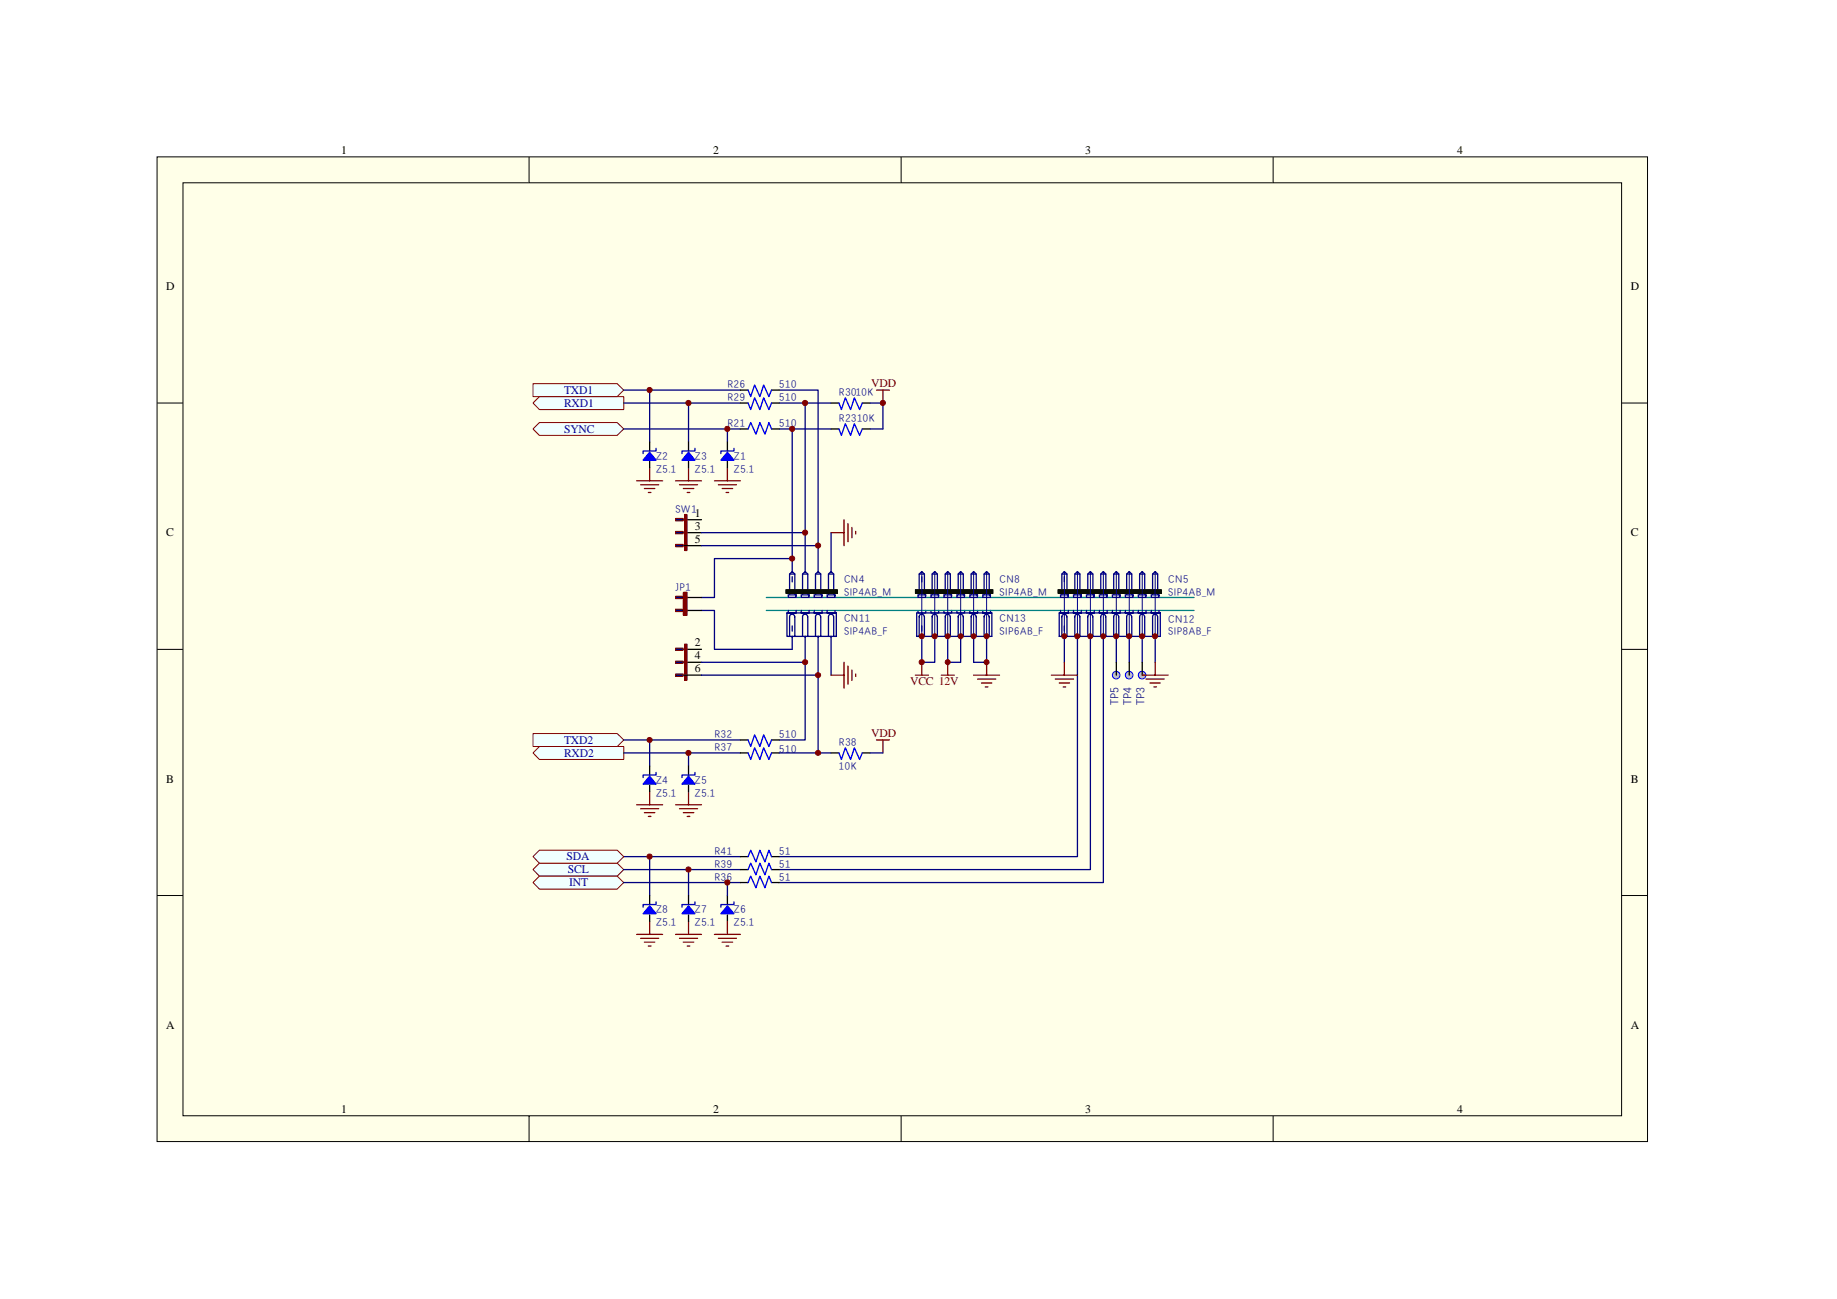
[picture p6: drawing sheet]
<svg xmlns="http://www.w3.org/2000/svg" width="297mm" height="210mm" viewBox="0 0 297 210" stroke-linecap="round" stroke-linejoin="round" font-family="sans-serif">
<path d="M25.4 25.4h241v159.1h-241z" fill="#ffffe8"/>
<g fill="none" stroke="#000" stroke-width=".16">
<path d="M25.4 25.4h241v159.1h-241zM29.6 29.5h232.6v150.9h-232.6zM85.6 25.4v4.1M145.7 25.4v4.1M205.9 25.4v4.1M25.4 65.2h4.2M262.2 65.2h4.2M25.4 105h4.2M262.2 105h4.2M25.4 144.8h4.2M262.2 144.8h4.2M85.6 180.4v4.2"/>
<path d="M145.7 180.4v4.2M205.9 180.4v4.2"/>
</g>
<g fill="none" stroke="#000" stroke-width=".21">
<path d="M128.1 92.4h.1M130.2 92.4h.1M132.3 92.4h.1M134.4 92.4h.1M128.1 102.9h.1M130.2 102.9h.1M132.3 102.9h.1M134.4 102.9h.1M149.1 102.9h.1M151.1 102.9h.1M153.2 102.9h.1M155.3 102.9h.1"/>
<path d="M157.4 102.9h.1M159.5 102.9h.1"/>
</g>
<g fill="none" stroke="#000080" stroke-width=".21">
<path d="M127.3 99.1h7.9v3.8h-7.9zM127.5 98.7v.4h1.2v-.4M127.7 99.7a.41 .41 0 0 1 .4-.4 .41 .41 0 0 1 .4 .4M127.7 96.2v-3.4l.4-.4 .4 .4v3.4M127.7 99.7v3.2M128.5 99.7v3.2M129.6 98.7v.4h1.2v-.4M129.8 99.7a.41 .41 0 0 1 .4-.4 .41 .41 0 0 1 .4 .4M129.8 96.2v-3.4l.4-.4 .4 .4v3.4M129.8 99.7v3.2M130.6 99.7v3.2M131.7 98.7v.4h1.2v-.4"/>
<path d="M131.9 99.7a.41 .41 0 0 1 .4-.4 .41 .41 0 0 1 .4 .4M131.9 96.2v-3.4l.4-.4 .4 .4v3.4M131.9 99.7v3.2M132.7 99.7v3.2M133.7 98.7v.4h1.3v-.4M134 99.7a.41 .41 0 0 1 .4-.4 .41 .41 0 0 1 .4 .4M134 96.2v-3.4l.4-.4 .4 .4v3.4M134 99.7v3.2M134.8 99.7v3.2M148.2 99.1h12.2v3.8h-12.2zM148.4 98.7v.4h1.3v-.4M148.6 99.7a.41 .41 0 0 1 .4-.4 .41 .41 0 0 1 .5 .4"/>
<path d="M148.6 99.7v3.2M149.5 99.7v3.2M150.5 98.7v.4h1.3v-.4M150.7 99.7a.41 .41 0 0 1 .4-.4 .41 .41 0 0 1 .5 .4M150.7 99.7v3.2M151.6 99.7v3.2M152.6 98.7v.4h1.3v-.4M152.8 99.7a.4 .4 0 0 1 .4-.4 .4 .4 0 0 1 .4 .4M152.8 99.7v3.2M153.7 99.7v3.2M154.7 98.7v.4h1.3v-.4M154.9 99.7a.4 .4 0 0 1 .4-.4 .4 .4 0 0 1 .4 .4"/>
<path d="M154.9 99.7v3.2M155.8 99.7v3.2M156.8 98.7v.4h1.3v-.4M157 99.7a.4 .4 0 0 1 .4-.4 .4 .4 0 0 1 .4 .4M157 99.7v3.2M157.9 99.7v3.2M158.9 98.7v.4h1.3v-.4M159.1 99.7a.4 .4 0 0 1 .4-.4 .4 .4 0 0 1 .4 .4M159.1 99.7v3.2M160 99.7v3.2M128.1 101.2v.8M149.1 101.2v.8"/>
<path d="M172.1 102.9v4.2"/>
</g>
<path d="M123.9 96.6h69.2M123.9 98.7h69.2" fill="none" stroke="#008080" stroke-width=".21"/>
<path d="M127.1 95.3h8.3v.6h-8.3z" fill="#080d02"/>
<path d="M127.1 95.3h8.3v.6h-8.3z" fill="none" stroke="#080d02" stroke-width=".16"/>
<path d="M127.7 92.8h.8M128.1 93.2v.9M129.8 92.8h.8M131.9 92.8h.8M134 92.8h.8" fill="none" stroke="#000080" stroke-width=".21"/>
<g fill="#fff" stroke="#000080" stroke-width=".21">
<path d="M129.6 96.2v.4h1.2v-.4z" fill-rule="evenodd"/>
<path d="M127.5 96.2v.4h1.2v-.4z" fill-rule="evenodd"/>
<path d="M131.7 96.2v.4h1.2v-.4z" fill-rule="evenodd"/>
<path d="M133.7 96.2v.4h1.3v-.4z" fill-rule="evenodd"/>
</g>
<path d="M148 109.1h2.1M149.1 107.1v2M152.2 109.1h2.1M153.2 107.1v2M157.4 109.1h4.2M158.1 109.8h2.9M158.7 110.4h1.7M159.3 111h.4M159.5 107.1v2" fill="none" stroke="#800000" stroke-width=".21"/>
<g fill="none" stroke="#000080" stroke-width=".21">
<path d="M171.3 99.1h16.3v3.8h-16.3zM171.5 98.7v.4h1.2v-.4M171.7 99.7a.4 .4 0 0 1 .4-.4 .4 .4 0 0 1 .4 .4M171.7 99.7v3.2M172.5 99.7v3.2M173.6 98.7v.4h1.2v-.4M173.8 99.7a.4 .4 0 0 1 .4-.4 .4 .4 0 0 1 .4 .4M173.8 99.7v3.2M174.6 99.7v3.2M175.7 98.7v.4h1.2v-.4M175.9 99.7a.4 .4 0 0 1 .4-.4 .4 .4 0 0 1 .4 .4M175.9 99.7v3.2"/>
<path d="M176.7 99.7v3.2M177.8 98.7v.4h1.2v-.4M178 99.7a.4 .4 0 0 1 .4-.4 .4 .4 0 0 1 .4 .4M178 99.7v3.2M178.8 99.7v3.2M179.9 98.7v.4h1.2v-.4M180.1 99.7a.4 .4 0 0 1 .4-.4 .4 .4 0 0 1 .4 .4M180.1 99.7v3.2M180.9 99.7v3.2M182 98.7v.4h1.2v-.4M182.2 99.7a.4 .4 0 0 1 .4-.4 .4 .4 0 0 1 .4 .4M182.2 99.7v3.2"/>
<path d="M183 99.7v3.2M184.1 98.7v.4h1.2v-.4M184.3 99.7a.4 .4 0 0 1 .4-.4 .4 .4 0 0 1 .4 .4M184.3 99.7v3.2M185.1 99.7v3.2M186.2 98.7v.4h1.2v-.4M186.4 99.7a.4 .4 0 0 1 .4-.4 .4 .4 0 0 1 .4 .4M186.4 99.7v3.2M187.2 99.7v3.2M149.1 102.9v4.2h2v-4.2M153.2 102.9v4.2h2.1v-4.2M157.4 102.9v4.2h2.1v-4.2"/>
<path d="M172.1 101.2v.8M180.5 102.9v4.2M182.6 102.9v4.2M184.7 102.9v4.2M186.8 102.9v4.2"/>
</g>
<path d="M172.1 102.9h.1M174.2 102.9h.1M176.3 102.9h.1M178.4 102.9h.1M180.5 102.9h.1M182.6 102.9h.1M184.7 102.9h.1M186.8 102.9h.1" fill="none" stroke="#000" stroke-width=".21"/>
<circle cx="184.7" cy="109.1" r=".62" fill="#c0c0c0" stroke="#00f" stroke-width=".16"/>
<path d="M184.7 107.1v2" fill="none" stroke="#000" stroke-width=".21"/>
<circle cx="182.6" cy="109.1" r=".62" fill="#c0c0c0" stroke="#00f" stroke-width=".16"/>
<path d="M182.6 107.1v2" fill="none" stroke="#000" stroke-width=".21"/>
<circle cx="180.5" cy="109.1" r=".62" fill="#c0c0c0" stroke="#00f" stroke-width=".16"/>
<path d="M109.2 84h4.2M109.2 86.1h4.2M180.5 107.1v2" fill="none" stroke="#000" stroke-width=".21"/>
<path d="M126 69.3h2.1v23.1M130.2 86.1v6.3M132.3 88.2v4.2M134.4 86.1v6.3M128.1 102.9v2.1M130.2 102.9v4.2M132.3 102.9v6.2M134.4 102.9v6.2" fill="none" stroke="#000080" stroke-width=".21"/>
<path d="M110.9 83.2v5.8" fill="none" stroke="#800000" stroke-width=".38"/>
<path d="M110.7 83.2h.4v5.8h-.4z" fill="none" stroke="#800000" stroke-width=".16"/>
<path d="M109.3 83.8h1.2v.4h-1.2z" fill="#000080"/>
<path d="M109.2 83.8h1.3v.4h-1.3z" fill="none" stroke="#800000" stroke-width=".16"/>
<path d="M109.3 85.9h1.2v.4h-1.2z" fill="#000080"/>
<path d="M109.2 85.9h1.3v.4h-1.3z" fill="none" stroke="#800000" stroke-width=".16"/>
<path d="M109.2 88.2h4.2" fill="none" stroke="#000" stroke-width=".21"/>
<path d="M109.3 88h1.2v.4h-1.2z" fill="#000080"/>
<path d="M109.2 88h1.3v.4h-1.3zM110.7 104.1h.4v5.9h-.4z" fill="none" stroke="#800000" stroke-width=".16"/>
<path d="M109.2 105h4.2M109.2 107.1h4.2" fill="none" stroke="#000" stroke-width=".21"/>
<path d="M110.9 104.1v5.9" fill="none" stroke="#800000" stroke-width=".38"/>
<path d="M109.3 104.8h1.2v.3h-1.2z" fill="#000080"/>
<path d="M109.2 104.8h1.3v.3h-1.3z" fill="none" stroke="#800000" stroke-width=".16"/>
<path d="M109.3 106.9h1.2v.3h-1.2z" fill="#000080"/>
<path d="M109.2 106.8h1.3v.4h-1.3z" fill="none" stroke="#800000" stroke-width=".16"/>
<path d="M109.2 109.1h4.2" fill="none" stroke="#000" stroke-width=".21"/>
<path d="M109.3 109h1.2v.3h-1.2z" fill="#000080"/>
<path d="M109.2 108.9h1.3v.4h-1.3z" fill="none" stroke="#800000" stroke-width=".16"/>
<path d="M113.4 98.7h2.1v6.3h12.6M128.1 90.3h-12.6v6.3h-2.1" fill="none" stroke="#000080" stroke-width=".21"/>
<path d="M109.2 96.6h4.2M109.2 98.7h4.2" fill="none" stroke="#000" stroke-width=".21"/>
<path d="M110.5 95.8h.6v3.7h-.6z" fill="#800000"/>
<path d="M110.5 95.7h.6v3.8h-.6z" fill="none" stroke="#800000" stroke-width=".16"/>
<path d="M109.3 96.4h1.2v.4h-1.2z" fill="#000080"/>
<path d="M109.2 96.4h1.3v.4h-1.3z" fill="none" stroke="#800000" stroke-width=".16"/>
<path d="M109.3 98.5h1.2v.4h-1.2z" fill="#000080"/>
<path d="M109.2 98.5h1.3v.4h-1.3z" fill="none" stroke="#800000" stroke-width=".16"/>
<path d="M113.4 86.1h16.8M113.4 88.2h18.9M113.4 109.1h18.9M113.4 107.1h16.8" fill="none" stroke="#000080" stroke-width=".21"/>
<g fill="#f0ffff" stroke="#800000" stroke-width=".16">
<path d="M86.2 121.7l1-1h13.7v2.1h-13.7z" fill-rule="evenodd"/>
<path d="M86.2 118.6h13.6l1.1 1-1.1 1.1h-13.6z" fill-rule="evenodd"/>
</g>
<path d="M100.9 119.6h18.8M100.9 121.7h18.8" fill="none" stroke="#000080" stroke-width=".21"/>
<g fill="#f0ffff" stroke="#800000" stroke-width=".16">
<path d="M86.2 65.2l1-1.1h13.7v2.1h-13.7z" fill-rule="evenodd"/>
<path d="M86.2 62h13.6l1.1 1.1-1.1 1h-13.6z" fill-rule="evenodd"/>
</g>
<path d="M100.9 63.1h18.8M100.9 65.2h18.8M126 65.2h4.2v20.9M126 63.1h6.3v25.1M130.2 107.1v12.5h-4.2M132.3 109.1v12.6" fill="none" stroke="#000080" stroke-width=".21"/>
<path d="M86.2 69.3l1-1h12.6l1.1 1-1.1 1.1h-12.6z" fill-rule="evenodd" fill="#f0ffff" stroke="#800000" stroke-width=".16"/>
<path d="M100.9 69.3h18.8" fill="none" stroke="#000080" stroke-width=".21"/>
<path d="M86.2 140.6l1-1.1h12.6l1.1 1.1-1.1 1h-12.6z" fill-rule="evenodd" fill="#f0ffff" stroke="#800000" stroke-width=".16"/>
<path d="M100.9 138.5h18.8" fill="none" stroke="#000080" stroke-width=".21"/>
<path d="M86.2 138.5l1-1.1h12.6l1.1 1.1-1.1 1h-12.6z" fill-rule="evenodd" fill="#f0ffff" stroke="#800000" stroke-width=".16"/>
<path d="M100.9 140.6h18.8" fill="none" stroke="#000080" stroke-width=".21"/>
<path d="M86.2 142.7l1-1.1h12.6l1.1 1.1-1.1 1h-12.6z" fill-rule="evenodd" fill="#f0ffff" stroke="#800000" stroke-width=".16"/>
<path d="M148.6 96.2v-3.4l.5-.4 .4 .4v3.4M150.7 96.2v-3.4l.4-.4 .5 .4v3.4M152.8 96.2v-3.4l.4-.4 .5 .4v3.4M154.9 96.2v-3.4l.4-.4 .5 .4v3.4M174.2 102.9v35.6h-48.2M176.3 102.9v37.7h-50.3M178.4 102.9v39.8h-52.4M100.9 142.7h18.8" fill="none" stroke="#000080" stroke-width=".21"/>
<g fill="none" stroke="#800000" stroke-width=".21">
<path d="M134.4 86.1h2.1M136.5 84v4.2M137.1 84.6v3M137.7 85.3v1.6M138.4 85.9v.4M134.4 109.1h2.1M136.5 107.1v4.1M137.1 107.7v2.9M137.7 108.3v1.7M138.4 108.9v.4M170 109.1h4.2M170.6 109.8h3"/>
<path d="M171.3 110.4h1.6M171.9 111h.4M172.1 107.1v2M184.7 109.1h4.2M185.3 109.8h3M185.9 110.4h1.7M186.6 111h.4M186.8 107.1v2"/>
</g>
<path d="M149.1 92.4h.1M151.1 92.4h.1M153.2 92.4h.1M155.3 92.4h.1" fill="none" stroke="#000" stroke-width=".21"/>
<path d="M148 95.3h8.4v.6h-8.4z" fill="#080d02"/>
<path d="M148 95.3h8.4v.6h-8.4z" fill="none" stroke="#080d02" stroke-width=".16"/>
<path d="M148.6 92.8h.9M149.1 93.2v.9M150.7 92.8h.9M152.8 92.8h.9M154.9 92.8h.9" fill="none" stroke="#000080" stroke-width=".21"/>
<g fill="#fff" stroke="#000080" stroke-width=".21">
<path d="M150.5 96.2v.4h1.3v-.4z" fill-rule="evenodd"/>
<path d="M148.4 96.2v.4h1.3v-.4z" fill-rule="evenodd"/>
<path d="M152.6 96.2v.4h1.3v-.4z" fill-rule="evenodd"/>
<path d="M154.7 96.2v.4h1.3v-.4z" fill-rule="evenodd"/>
</g>
<path d="M157.4 92.4h.1M159.5 92.4h.1" fill="none" stroke="#000" stroke-width=".21"/>
<path d="M157 96.2v-3.4l.4-.4 .5 .4v3.4M159.1 96.2v-3.4l.4-.4 .5 .4v3.4" fill="none" stroke="#000080" stroke-width=".21"/>
<path d="M156.4 95.3h4.2v.6h-4.2z" fill="#080d02"/>
<path d="M156.4 95.3h4.2v.6h-4.2z" fill="none" stroke="#080d02" stroke-width=".16"/>
<path d="M157 92.8h.9M159.1 92.8h.9" fill="none" stroke="#000080" stroke-width=".21"/>
<g fill="#fff" stroke="#000080" stroke-width=".21">
<path d="M158.9 96.2v.4h1.2v-.4z" fill-rule="evenodd"/>
<path d="M156.8 96.2v.4h1.2v-.4z" fill-rule="evenodd"/>
</g>
<path d="M172.1 92.4h.1M174.2 92.4h.1M176.3 92.4h.1M178.4 92.4h.1" fill="none" stroke="#000" stroke-width=".21"/>
<path d="M171.7 96.2v-3.4l.4-.4 .4 .4v3.4M173.8 96.2v-3.4l.4-.4 .4 .4v3.4M175.9 96.2v-3.4l.4-.4 .4 .4v3.4M178 96.2v-3.4l.4-.4 .4 .4v3.4" fill="none" stroke="#000080" stroke-width=".21"/>
<path d="M171.1 95.3h8.3v.6h-8.3z" fill="#080d02"/>
<path d="M171.1 95.3h8.3v.6h-8.3z" fill="none" stroke="#080d02" stroke-width=".16"/>
<path d="M171.7 92.8h.8M172.1 93.2v.9M173.8 92.8h.8M175.9 92.8h.8M178 92.8h.8" fill="none" stroke="#000080" stroke-width=".21"/>
<g fill="#fff" stroke="#000080" stroke-width=".21">
<path d="M173.6 96.2v.4h1.2v-.4z" fill-rule="evenodd"/>
<path d="M171.5 96.2v.4h1.2v-.4z" fill-rule="evenodd"/>
<path d="M175.7 96.2v.4h1.2v-.4z" fill-rule="evenodd"/>
<path d="M177.8 96.2v.4h1.2v-.4z" fill-rule="evenodd"/>
</g>
<path d="M180.5 92.4h.1M182.6 92.4h.1M184.7 92.4h.1M186.8 92.4h.1" fill="none" stroke="#000" stroke-width=".21"/>
<path d="M180.1 96.2v-3.4l.4-.4 .4 .4v3.4M182.2 96.2v-3.4l.4-.4 .4 .4v3.4M184.3 96.2v-3.4l.4-.4 .4 .4v3.4M186.4 96.2v-3.4l.4-.4 .4 .4v3.4" fill="none" stroke="#000080" stroke-width=".21"/>
<path d="M179.5 95.3h8.3v.6h-8.3z" fill="#080d02"/>
<path d="M179.4 95.3h8.4v.6h-8.4z" fill="none" stroke="#080d02" stroke-width=".16"/>
<path d="M180.1 92.8h.8M182.2 92.8h.8M184.3 92.8h.8M186.4 92.8h.8" fill="none" stroke="#000080" stroke-width=".21"/>
<g fill="#fff" stroke="#000080" stroke-width=".21">
<path d="M182 96.2v.4h1.2v-.4z" fill-rule="evenodd"/>
<path d="M179.9 96.2v.4h1.2v-.4z" fill-rule="evenodd"/>
<path d="M184.1 96.2v.4h1.2v-.4z" fill-rule="evenodd"/>
<path d="M186.2 96.2v.4h1.2v-.4z" fill-rule="evenodd"/>
</g>
<g fill="none" stroke="#000080" stroke-width=".16">
<path d="M149.1 92.4v10.5M151.1 92.4v10.5M153.2 92.4v10.5M155.3 92.4v10.5M157.4 92.4v10.5M159.5 92.4v10.5M172.1 92.4v10.5M174.2 92.4v10.5M176.3 92.4v10.5M178.4 92.4v10.5M180.5 92.4v10.5M182.6 92.4v10.5"/>
<path d="M184.7 92.4v10.5M186.8 92.4v10.5"/>
</g>
<g fill="none" stroke="#000" stroke-width=".21">
<path d="M105 71.4v1.5M105 74.6v1M111.3 71.4v1.5M111.3 74.6v1M117.6 71.4v1.5M117.6 74.6v1M119.7 69.3h1.3M119.7 65.2h1.3M119.7 63.1h1.3M124.8 69.3h1.2M124.8 65.2h1.2M124.8 63.1h1.2"/>
<path d="M134.4 69.3h1.3M134.4 65.2h1.3M139.4 69.3h1.3M139.4 65.2h1.3M119.7 119.6h1.3M124.8 119.6h1.2M105 123.8v1.5M105 127v1M111.3 123.8v1.5M111.3 127v1M119.7 121.7h1.3M119.7 138.5h1.3"/>
<path d="M124.8 121.7h1.2M124.8 138.5h1.2M134.4 121.7h1.3M139.4 121.7h1.3M105 144.8v1.4M105 147.9v1M111.3 144.8v1.4M111.3 147.9v1M117.6 144.8v1.4M117.6 147.9v1M119.7 140.6h1.3M119.7 142.7h1.3"/>
<path d="M124.8 140.6h1.2M124.8 142.7h1.2"/>
</g>
<path d="M121 69.3l.4-1 .8 1.9 .7-1.9 .8 1.9 .6-1.9 .5 1M121 65.2l.4 1 .6-1.9 .9 1.9 .6-1.9 .8 1.9 .5-1M121 63.1l.4 1 .6-1.9 .9 1.9 .6-1.9 .8 1.9 .5-1M135.7 69.3l.4 1.1 .6-1.9 .8 1.9 .7-1.9 .8 1.9 .4-1.1M135.7 65.2l.4 1 .6-1.9 .8 1.9 .7-1.9 .8 1.9 .4-1M121 119.6l.4 1.1 .6-1.9 .9 1.9 .6-1.9 .8 1.9 .5-1.1M121 121.7l.4 1.1 .6-1.9 .9 1.9 .6-1.9 .8 1.9 .5-1.1M121 138.5l.4-1.1 .8 1.9 .7-1.9 .8 1.9 .6-1.9 .5 1.1M135.7 121.7l.4 1.1 .6-1.9 .8 1.9 .7-1.9 .8 1.9 .4-1.1M121 140.6l.4-1.1 .8 1.9 .7-1.9 .8 1.9 .6-1.9 .5 1.1M121 142.7l.4-1.1 .8 1.9 .7-1.9 .8 1.9 .6-1.9 .5 1.1" fill="none" stroke="#00f" stroke-width=".21"/>
<g fill="none" stroke="#800000" stroke-width=".21">
<path d="M103 77.7h4.1M103.6 78.4h2.9M104.2 79h1.7M104.8 79.6h.5M105 75.6v2.1M109.2 77.7h4.2M109.9 78.4h2.9M110.5 79h1.7M111.1 79.6h.4M111.3 75.6v2.1M115.5 77.7h4.2M116.2 78.4h2.9"/>
<path d="M116.8 79h1.7M117.4 79.6h.4M117.6 75.6v2.1M141.7 63.1h2.1M142.8 63.1v2.1M141.7 119.6h2.1M142.8 119.6v2.1M103 130.1h4.1M103.6 130.7h2.9M104.2 131.4h1.7M104.8 132h.5M105 128v2.1"/>
<path d="M109.2 130.1h4.2M109.9 130.7h2.9M110.5 131.4h1.7M111.1 132h.4M111.3 128v2.1M103 151h4.1M103.6 151.7h2.9M104.2 152.3h1.7M104.8 152.9h.5M105 148.9v2.1M109.2 151h4.2M109.9 151.7h2.9"/>
<path d="M110.5 152.3h1.7M111.1 152.9h.4M111.3 148.9v2.1M115.5 151h4.2M116.2 151.7h2.9M116.8 152.3h1.7M117.4 152.9h.4M117.6 148.9v2.1"/>
</g>
<g fill="none" stroke="#000080" stroke-width=".21">
<path d="M105 63.1v8.3M111.3 65.2v6.2M117.6 69.3v2.1M128.1 69.3h6.3M130.2 65.2h4.2M140.7 65.2h2.1v4.1h-2.1M105 119.6v4.2M105 138.5v6.3M111.3 121.7v2.1M126 121.7h8.4M140.7 121.7h2.1M111.3 140.6v4.2"/>
<path d="M117.6 142.7v2.1"/>
</g>
<g fill="#00f" stroke="#00f" stroke-width=".21">
<path d="M105 73.1l1.1 1.3h-2.1z"/>
<path d="M111.3 73.1l1.1 1.3h-2.1z"/>
<path d="M117.6 73.1l1.1 1.3h-2.1z"/>
<path d="M117.6 146.4l1.1 1.3h-2.1z"/>
<path d="M105 146.4l1.1 1.3h-2.1z"/>
<path d="M111.3 146.4l1.1 1.3h-2.1z"/>
<path d="M105 125.5l1.1 1.2h-2.1z"/>
<path d="M111.3 125.5l1.1 1.2h-2.1z"/>
</g>
<path d="M106.1 72.5v.4h-2.1v.4M112.4 72.5v.4h-2.1v.4M118.7 72.5v.4h-2.1v.4M106.1 124.9v.4h-2.1v.4M112.4 124.9v.4h-2.1v.4M106.1 145.8v.4h-2.1v.4M112.4 145.8v.4h-2.1v.4M118.7 145.8v.4h-2.1v.4" fill="none" stroke="#0000bf" stroke-width=".21"/>
<g fill="#800000" stroke="#800000" stroke-width=".16">
<circle cx="153.2" cy="107" r=".4"/>
<circle cx="159.5" cy="107" r=".4"/>
<circle cx="149" cy="107" r=".41"/>
<circle cx="132.3" cy="88.2" r=".42"/>
<circle cx="130.2" cy="86.1" r=".42"/>
<circle cx="128.1" cy="69.3" r=".42"/>
<circle cx="132.3" cy="109.1" r=".41"/>
<circle cx="130.2" cy="107" r=".41"/>
<circle cx="128.1" cy="90.3" r=".42"/>
<circle cx="132.3" cy="121.7" r=".41"/>
<circle cx="130.2" cy="65.1" r=".42"/>
<circle cx="105" cy="63" r=".42"/>
<circle cx="111.3" cy="65.1" r=".42"/>
<circle cx="117.6" cy="69.3" r=".42"/>
<circle cx="142.8" cy="65.1" r=".42"/>
<circle cx="105" cy="119.6" r=".41"/>
<circle cx="111.3" cy="121.7" r=".41"/>
<circle cx="105" cy="138.5" r=".42"/>
<circle cx="111.3" cy="140.6" r=".42"/>
<circle cx="117.6" cy="142.7" r=".42"/>
<circle cx="149" cy="102.8" r=".41"/>
<circle cx="151.1" cy="102.8" r=".41"/>
<circle cx="153.2" cy="102.8" r=".4"/>
<circle cx="155.3" cy="102.8" r=".4"/>
<circle cx="157.4" cy="102.8" r=".4"/>
<circle cx="159.5" cy="102.8" r=".4"/>
<circle cx="172.1" cy="102.8" r=".4"/>
<circle cx="174.2" cy="102.8" r=".4"/>
<circle cx="176.3" cy="102.8" r=".4"/>
<circle cx="178.4" cy="102.8" r=".4"/>
<circle cx="180.5" cy="102.8" r=".4"/>
<circle cx="182.6" cy="102.8" r=".4"/>
<circle cx="184.7" cy="102.8" r=".4"/>
<circle cx="186.8" cy="102.8" r=".4"/>
</g>
<g font-size="1.9">
<text x="55.2" y="24.9">1</text>
<text x="115.3" y="24.9">2</text>
<text x="175.5" y="24.9">3</text>
<text x="235.6" y="24.9">4</text>
<text x="26.9" y="46.9">D</text>
<text x="263.7" y="46.9">D</text>
<text x="112.4" y="83.5">1</text>
<text x="26.9" y="86.7">C</text>
<text x="112.4" y="85.6">3</text>
<text x="112.4" y="87.7">5</text>
<text x="263.7" y="86.7">C</text>
<text x="112.4" y="104.5">2</text>
<text x="112.4" y="106.6">4</text>
<text x="112.4" y="108.7">6</text>
<text x="26.9" y="126.5">B</text>
<text x="263.7" y="126.5">B</text>
<text x="26.9" y="166.3">A</text>
<text x="263.7" y="166.3">A</text>
<text x="55.2" y="179.9">1</text>
<text x="115.3" y="179.9">2</text>
<text x="175.5" y="179.9">3</text>
<text x="235.6" y="179.9">4</text>
</g>
<g font-size="1.9" fill="#0000bf">
<text x="91.2" y="65.7">RXD1</text>
<text x="91.2" y="63.6">TXD1</text>
<text x="91.2" y="69.9">SYNC</text>
<text x="91.2" y="122.3">RXD2</text>
<text x="91.2" y="120.2">TXD2</text>
<text x="91.6" y="139.1">SDA</text>
<text x="91.8" y="141.2">SCL</text>
<text x="92.1" y="143.3">INT</text>
</g>
<g font-size="1.9" fill="#800000">
<text x="140.9" y="62.6">VDD</text>
<text x="147.2" y="110.8">VCC 12V</text>
<text x="140.9" y="119.1">VDD</text>
</g>
<g font-size="1.8" fill="#000080">
<text x="180.7" y="114" transform="rotate(-90 180.7 114)">TP5</text>
<text x="182.8" y="114" transform="rotate(-90 182.8 114)">TP4</text>
<text x="184.9" y="114" transform="rotate(-90 184.9 114)">TP3</text>
</g>
<g font-size="1.6" fill="#000080">
<text x="117.6" y="64.7">R29</text>
<text x="117.6" y="62.6">R26</text>
<text x="126" y="64.7">510</text>
<text x="126" y="62.6">510</text>
<text x="135.7" y="63.9">R3010K</text>
<text x="117.6" y="68.9">R21</text>
<text x="126" y="68.9">510</text>
<text x="135.7" y="68.1">R2310K</text>
<text x="106.1" y="74.1">Z2</text>
<text x="106.1" y="76.2">Z5.1</text>
<text x="112.4" y="74.1">Z3</text>
<text x="112.4" y="76.2">Z5.1</text>
<text x="118.7" y="74.1">Z1</text>
<text x="118.7" y="76.2">Z5.1</text>
<text x="109.2" y="82.7">SW1</text>
<text x="109.2" y="95.3">JP1</text>
<text x="136.5" y="94.1">CN4</text>
<text x="161.6" y="94.1">CN8</text>
<text x="188.9" y="94.1">CN5</text>
<text x="136.5" y="100.4">CN11</text>
<text x="136.5" y="96.2">SIP4AB_M</text>
<text x="161.6" y="100.4">CN13</text>
<text x="161.6" y="96.2">SIP4AB_M</text>
<text x="188.9" y="100.5">CN12</text>
<text x="188.9" y="96.2">SIP4AB_M</text>
<text x="136.5" y="102.4">SIP4AB_F</text>
<text x="161.6" y="102.4">SIP6AB_F</text>
<text x="188.9" y="102.4">SIP8AB_F</text>
<text x="115.5" y="119.2">R32</text>
<text x="126" y="119.2">510</text>
<text x="115.5" y="121.3">R37</text>
<text x="126" y="121.5">510</text>
<text x="135.7" y="120.5">R38</text>
<text x="135.7" y="124.2">10K</text>
<text x="106.1" y="126.5">Z4</text>
<text x="106.1" y="128.6">Z5.1</text>
<text x="112.4" y="126.5">Z5</text>
<text x="112.4" y="128.6">Z5.1</text>
<text x="115.5" y="140.1">R39</text>
<text x="115.5" y="138">R41</text>
<text x="115.5" y="142.2">R36</text>
<text x="126" y="140.1">51</text>
<text x="126" y="138">51</text>
<text x="126" y="142.2">51</text>
<text x="106.1" y="147.5">Z8</text>
<text x="106.1" y="149.6">Z5.1</text>
<text x="112.4" y="147.5">Z7</text>
<text x="112.4" y="149.6">Z5.1</text>
<text x="118.7" y="147.5">Z6</text>
<text x="118.7" y="149.6">Z5.1</text>
</g>
</svg>
